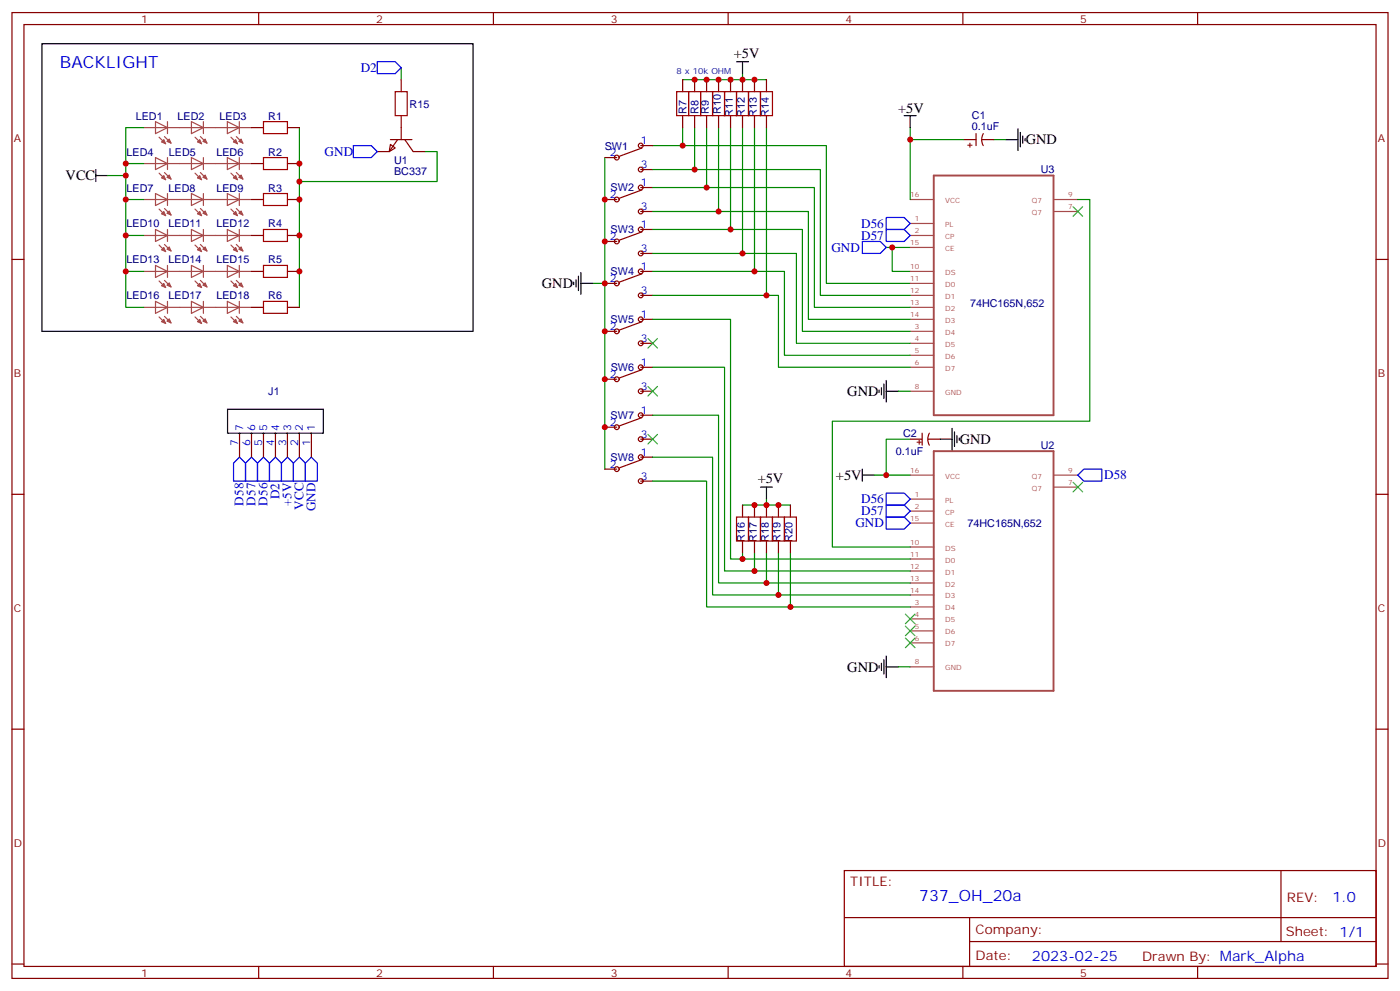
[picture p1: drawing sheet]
<svg xmlns="http://www.w3.org/2000/svg" width="412mm" height="292mm" viewBox="0 0 412 292" stroke-linecap="round" stroke-linejoin="round" font-family="sans-serif">
<g fill="none" stroke="#870000" stroke-width=".35">
<path d="M3.5 3.7h405.4v284.3h-405.4zM7.1 7.2h398.2v277.3h-398.2zM76.2 3.7v3.5M145.3 3.7v3.5M214.5 3.7v3.5M283.6 3.7v3.5M352.8 3.7v3.5M74.1 37.6h3.5M84.7 37.6h3.5M118.2 23.5v3.5M118.2 34v7.1M201.1 23.5v3.5"/>
<path d="M201.1 34v3.6M204.6 23.5v3.5M204.6 34v3.6M208.1 23.5v3.5M208.1 34v3.6M211.7 23.5v3.5M211.7 34v3.6M215.2 23.5v3.5M215.2 34v3.6M218.7 23.5v3.5M218.7 34v3.6M222.2 23.5v3.5"/>
<path d="M222.2 34v3.6M225.8 23.5v3.5M225.8 34v3.6M287.5 39.3v3.6M289.7 39.3l-.5 1.8 .4 1.8M74.1 58.7h3.5M74.1 48.2h3.5M84.7 58.7h3.5M84.7 48.2h3.5M115 42.5l1.4 1.1-1.7 1zM115 41.1h6.4M117.1 41.1l-2.4 3.5h-3.6"/>
<path d="M119.2 41.1l2.5 3.5h3.5M178.2 58.7h3.5M178.2 46.4h3.5M188.7 55.2h3.6M188.7 49.9h3.6M188.7 42.9h3.6M189.1 55.9l-6.7 2.5M189.1 43.6l-6.7 2.4M284 41.1h3.5M289.3 41.1h3.5M3.5 76.4h3.6M74.1 79.9h3.5"/>
<path d="M74.1 69.3h3.5M84.7 79.9h3.5M84.7 69.3h3.5M178.2 71.1h3.5M188.7 79.9h3.6M188.7 74.6h3.6M188.7 67.6h3.6M188.7 62.3h3.6M189.1 68.3l-6.7 2.4M405.3 76.4h3.6M74.1 90.5h3.5M84.7 90.5h3.5"/>
<path d="M178.2 97.5h3.5M178.2 83.4h3.5M188.7 94h3.6M188.7 87h3.6M189.1 94.7l-6.7 2.5M189.1 80.6l-6.7 2.5M178.2 111.7h3.5M188.7 115.2h3.6M188.7 108.1h3.6M188.7 101.1h3.6M189.1 108.8l-6.7 2.5M70.6 127.5v7.1"/>
<path d="M74.1 127.5v7.1M77.6 127.5v7.1M81.1 127.5v7.1M84.7 127.5v7.1M88.2 127.5v7.1M91.7 127.5v7.1M178.2 125.8h3.5M178.2 138.1h3.5M188.7 129.3h3.6M188.7 122.2h3.6M188.7 134.6h3.6M189.1 122.9l-6.7 2.5"/>
<path d="M189.1 135.3l-6.7 2.5M268.1 129.3h3.5M271.6 127.5v3.6M273.4 129.3h3.5M273.8 127.5l-.5 1.8 .5 1.8M3.5 145.5h3.6M188.7 141.6h3.6M218.7 148.7v3.5M218.7 159.3v3.5M222.2 148.7v3.5M222.2 159.3v3.5M225.8 148.7v3.5"/>
<path d="M225.8 159.3v3.5M229.3 148.7v3.5M229.3 159.3v3.5M232.8 148.7v3.5M232.8 159.3v3.5M405.3 145.5h3.6M3.5 214.7h3.6M405.3 214.7h3.6M248.7 256.3h156.6v28.2h-156.6zM377.3 256.3v20.9M248.7 270.1h156.5M285.6 277.2h119.6"/>
<path d="M285.6 270.1v14.2M3.5 283.8h3.6M76.2 284.5v3.5M145.3 284.5v3.5M214.5 284.5v3.5M283.6 284.5v3.5M352.8 284.5v3.5M405.3 283.8h3.6"/>
<circle cx="181.7" cy="46.4" r=".71"/>
<circle cx="181.7" cy="58.7" r=".71"/>
<circle cx="188.7" cy="42.9" r=".71"/>
<circle cx="188.7" cy="49.9" r=".71"/>
<circle cx="188.7" cy="55.2" r=".71"/>
<circle cx="181.7" cy="71.1" r=".71"/>
<circle cx="188.7" cy="74.6" r=".71"/>
<circle cx="188.7" cy="67.6" r=".71"/>
<circle cx="188.7" cy="62.3" r=".71"/>
<circle cx="188.7" cy="79.9" r=".71"/>
<circle cx="181.7" cy="83.4" r=".71"/>
<circle cx="181.7" cy="97.5" r=".71"/>
<circle cx="188.7" cy="94" r=".71"/>
<circle cx="188.7" cy="87" r=".71"/>
<circle cx="181.7" cy="111.7" r=".71"/>
<circle cx="188.7" cy="115.2" r=".71"/>
<circle cx="188.7" cy="108.1" r=".71"/>
<circle cx="188.7" cy="101.1" r=".71"/>
<circle cx="181.7" cy="125.8" r=".71"/>
<circle cx="181.7" cy="138.1" r=".71"/>
<circle cx="188.7" cy="122.2" r=".71"/>
<circle cx="188.7" cy="129.3" r=".71"/>
<circle cx="188.7" cy="134.6" r=".71"/>
<circle cx="188.7" cy="141.6" r=".71"/>
</g>
<g fill="none" stroke="#008700" stroke-width=".35">
<path d="M118.2 19.9v3.6M42.3 37.6h-5.3v52.9h5.3M88.2 37.6v52.9M201.1 37.6v5.3M204.6 37.6v12.3M208.1 37.6v17.6M211.7 37.6v24.7M215.2 37.6v30M218.7 21.7v1.8h-17.6M218.7 37.6v37M218.7 23.5h7.1M222.2 37.6v42.3"/>
<path d="M225.8 37.6v49.4M268.1 37.6v21.1M31.7 51.7h5.3M37 48.2h5.3M37 58.7h5.3M125.2 44.6h3.6v8.8h-40.6M178.2 46.4v91.7M192.3 42.9h51.1v40.5h24.7M192.3 49.9h49.4v37.1h26.4M192.3 55.2h47.6v35.3h28.2M268.1 41.1h15.9M292.8 41.1h3.5"/>
<path d="M317.5 58.7h3.5v65.3h-75.8v37h22.9M37 69.3h5.3M37 79.9h5.3M192.3 62.3h45.8v31.7h30M192.3 67.6h44.1v29.9h31.7M192.3 74.6h42.3v26.5h33.5M192.3 79.9h38.8v24.7h37M261.1 72.8h7M262.8 72.8v7.1h5.3M174.6 83.4h3.6M192.3 87h37v21.1h38.8M192.3 94h22.9v70.6h52.9"/>
<path d="M192.3 108.1h21.1v60h54.7M264.6 115.2h3.5M192.3 122.2h19.4v49.4h56.4M192.3 134.6h17.6v40.6h58.2M261.1 139.9h7M268.1 129.3h-7v10.6h-3.6M192.3 141.6h15.8v37.1h60M218.7 148.7h14.1M225.8 146.9v1.8M218.7 162.8v1.8M222.2 162.8v5.3M225.8 162.8v8.8"/>
<path d="M229.3 162.8v12.4M232.8 162.8v15.9M264.6 196.3h3.5"/>
</g>
<g fill="none" stroke="#000" stroke-width=".35">
<path d="M12.3 12.9h127v84.6h-127zM217 18.2h3.5M218.7 18.2v3.5M266.3 34h3.6M268.1 34v3.6M299.9 37.9v6.4M300.6 39v4.2M28.2 51.7h3.5M28.2 49.9v3.5M296.3 41.1h3.6M301.3 40v2.2M302 40.7v.8"/>
<path d="M169 83.1v.7M169.7 82.4v2.1M170.4 81.3v4.2M171.1 83.4h3.5M171.1 80.3v6.3M258.9 114.8v.7M259.6 114.1v2.1M260.3 113.1v4.2M261.1 115.2h3.5M261.1 112v6.4M67 120.5h28.2v7h-28.2zM254 139.9h3.5"/>
<path d="M254 138.1v3.5M276.9 129.3h3.6M280.5 126.1v6.4M281.2 127.2v4.2M281.9 128.2v2.2M282.6 128.9v.7M224 143.4h3.5M225.8 143.4v3.5M258.9 196v.7M259.6 195.3v2.1M260.3 194.2v4.2M261.1 193.1v6.4"/>
<path d="M261.1 196.3h3.5"/>
</g>
<g fill="none" stroke="#a64a4a" stroke-width=".35">
<path d="M42.3 37.6h7M45.8 35.8l3.5 1.8-3.5 1.7zM49.3 35.8v3.5M49.4 37.6h10.5M56.4 35.8l3.5 1.8-3.5 1.7zM59.9 35.8v3.5M60 37.6h10.5M67 35.8l3.5 1.8-3.5 1.7zM70.5 35.8v3.5M70.6 37.6h3.5M42.3 58.7h7M42.3 48.2h7"/>
<path d="M45.8 46.4l3.5 1.8-3.5 1.7zM45.8 57l3.5 1.7-3.5 1.8zM46.9 51l1.9 1.9M46.9 40.4l1.9 1.9M48.5 50.8l1.9 1.9M48.5 40.2l1.9 2M49.3 46.4v3.5M49.3 57v3.5M49.4 58.7h10.5M49.4 48.2h10.5M56.4 46.4l3.5 1.8-3.5 1.7zM56.4 57l3.5 1.7-3.5 1.8z"/>
<path d="M57.4 51l2 1.9M57.4 40.4l2 1.9M59 50.8l2 1.9M59 40.2l2 2M59.9 46.4v3.5M59.9 57v3.5M60 58.7h10.5M60 48.2h10.5M67 46.4l3.5 1.8-3.5 1.7zM67 57l3.5 1.7-3.5 1.8zM68 51l2 1.9M68 40.4l2 1.9"/>
<path d="M69.6 50.8l2 1.9M69.6 40.2l2 2M70.5 46.4v3.5M70.5 57v3.5M70.6 58.7h3.5M70.6 48.2h3.5M268.1 58.7h7M310.6 58.7h6.9M42.3 79.9h7M42.3 69.3h7M45.8 67.6l3.5 1.7-3.5 1.8zM45.8 78.1l3.5 1.8-3.5 1.8z"/>
<path d="M46.9 61.6l1.9 1.9M46.9 72.1l1.9 2M48.5 61.4l1.9 1.9M48.5 72l1.9 1.9M49.3 67.6v3.5M49.3 78.1v3.6M49.4 79.9h10.5M49.4 69.3h10.5M56.4 67.6l3.5 1.7-3.5 1.8zM56.4 78.1l3.5 1.8-3.5 1.8zM57.4 72.1l2 2M57.4 61.6l2 1.9"/>
<path d="M59 72l2 1.9M59 61.4l2 1.9M59.9 67.6v3.5M59.9 78.1v3.6M60 79.9h10.5M60 69.3h10.5M67 67.6l3.5 1.7-3.5 1.8zM67 78.1l3.5 1.8-3.5 1.8zM68 72.1l2 2M68 61.6l2 1.9M69.6 72l2 1.9M69.6 61.4l2 1.9"/>
<path d="M70.5 67.6v3.5M70.5 78.1v3.6M70.6 79.9h3.5M70.6 69.3h3.5M268.1 79.9h7M268.1 69.3h7M268.1 65.8h7M268.1 72.8h7M310.6 62.3h6.9M42.3 90.5h7M45.8 88.7l3.5 1.8-3.5 1.8zM46.9 82.7l1.9 2"/>
<path d="M46.9 93.3l1.9 1.9M48.5 82.6l1.9 1.9M48.5 93.1l1.9 2M49.3 88.7v3.6M49.4 90.5h10.5M56.4 88.7l3.5 1.8-3.5 1.8zM57.4 82.7l2 2M57.4 93.3l2 1.9M59 82.6l2 1.9M59 93.1l2 2M59.9 88.7v3.6M60 90.5h10.5"/>
<path d="M67 88.7l3.5 1.8-3.5 1.8zM68 93.3l2 1.9M68 82.7l2 2M69.6 93.1l2 2M69.6 82.6l2 1.9M70.5 88.7v3.6M70.6 90.5h3.5M268.1 90.5h7M268.1 83.4h7M268.1 87h7M268.1 94h7M268.1 97.5h7"/>
<path d="M268.1 101.1h7M268.1 104.6h7M268.1 108.1h7M268.1 115.2h7M268.1 139.9h7M310.6 139.9h6.9M268.1 146.9h7M268.1 150.5h7M268.1 154h7M310.6 143.4h6.9M268.1 161h7M268.1 164.6h7"/>
<path d="M268.1 168.1h7M268.1 171.6h7M268.1 175.2h7M268.1 178.7h7M268.1 182.2h7M268.1 185.7h7M268.1 189.3h7M268.1 196.3h7"/>
</g>
<g fill="#a64a4a" stroke="#a64a4a" stroke-width=".29">
<path d="M68.7 94.7l.7-.7 .6 1.2z"/>
<path d="M70.3 94.5l.7-.7 .6 1.3z"/>
<path d="M58.2 94.7l.7-.7 .5 1.2z"/>
<path d="M59.7 94.5l.7-.7 .6 1.3z"/>
<path d="M47.6 94.7l.7-.7 .5 1.2z"/>
<path d="M49.2 94.5l.7-.7 .5 1.3z"/>
<path d="M47.6 84.1l.7-.7 .5 1.3z"/>
<path d="M49.2 84l.7-.7 .5 1.2z"/>
<path d="M58.2 84.1l.7-.7 .5 1.3z"/>
<path d="M59.7 84l.7-.7 .6 1.2z"/>
<path d="M68.7 84.1l.7-.7 .6 1.3z"/>
<path d="M70.3 84l.7-.7 .6 1.2z"/>
<path d="M68.7 73.6l.7-.8 .6 1.3z"/>
<path d="M70.3 73.4l.7-.7 .6 1.2z"/>
<path d="M58.2 73.6l.7-.8 .5 1.3z"/>
<path d="M60.4 72.7l.6 1.2-1.3-.5z"/>
<path d="M47.6 73.6l.7-.8 .5 1.3z"/>
<path d="M49.9 72.7l.5 1.2-1.2-.5z"/>
<path d="M47.6 41.8l.7-.7 .5 1.2z"/>
<path d="M49.9 40.9l.5 1.3-1.2-.6z"/>
<path d="M58.2 41.8l.7-.7 .5 1.2z"/>
<path d="M60.4 40.9l.6 1.3-1.3-.6z"/>
<path d="M68.7 41.8l.7-.7 .6 1.2z"/>
<path d="M71 40.9l.6 1.3-1.3-.6z"/>
<path d="M48.3 51.7l.5 1.2-1.2-.5z"/>
<path d="M49.2 52.2l.7-.7 .5 1.2z"/>
<path d="M58.9 51.7l.5 1.2-1.2-.5z"/>
<path d="M59.7 52.2l.7-.7 .6 1.2z"/>
<path d="M69.4 51.7l.6 1.2-1.3-.5z"/>
<path d="M70.3 52.2l.7-.7 .6 1.2z"/>
<path d="M47.6 63l.7-.7 .5 1.2z"/>
<path d="M49.2 62.8l.7-.7 .5 1.2z"/>
<path d="M58.2 63l.7-.7 .5 1.2z"/>
<path d="M59.7 62.8l.7-.7 .6 1.2z"/>
<path d="M68.7 63l.7-.7 .6 1.2z"/>
<path d="M70.3 62.8l.7-.7 .6 1.2z"/>
</g>
<path d="M275.1 51.7h35.2v70.5h-35.2zM275.1 132.8h35.2v70.6h-35.2z" fill="none" stroke="#a64a4a" stroke-width=".56"/>
<g fill="none" stroke="#3c3" stroke-width=".35">
<path d="M316.1 60.9l2.8 2.8M318.9 60.9l-2.8 2.8M190.9 99.7l2.8 2.8M193.7 99.7l-2.8 2.8M190.9 113.8l2.8 2.8M193.7 113.8l-2.8 2.8M190.9 127.9l2.8 2.8M193.7 127.9l-2.8 2.8M316.1 142l2.8 2.8M318.9 142l-2.8 2.8M266.7 187.9l2.8 2.8M266.7 184.3l2.8 2.8"/>
<path d="M266.7 180.8l2.8 2.8M269.5 187.9l-2.8 2.8M269.5 184.3l-2.8 2.8M269.5 180.8l-2.8 2.8"/>
</g>
<g fill="none" stroke="#00f" stroke-width=".35">
<path d="M111.1 18.2h5.3l1.8 1.7-1.8 1.8h-5.3zM104.1 42.9h5.3l1.7 1.7-1.7 1.8h-5.3zM254 71.1h5.3l1.8 1.7-1.8 1.8h-5.3zM261.1 64h5.2l1.8 1.8-1.8 1.8h-5.2zM261.1 67.6h5.2l1.8 1.7-1.8 1.8h-5.2zM70.6 134.6l1.7 1.7v5.3h-3.5v-5.3zM74.1 134.6l1.7 1.7v5.3h-3.5v-5.3zM77.6 134.6l1.8 1.7v5.3h-3.6v-5.3zM81.1 134.6l1.8 1.7v5.3h-3.5v-5.3zM84.7 134.6l1.7 1.7v5.3h-3.5v-5.3zM88.2 134.6l1.8 1.7v5.3h-3.6v-5.3zM91.7 134.6l1.8 1.7v5.3h-3.5v-5.3z"/>
<path d="M317.5 139.9l1.8-1.8h5.3v3.5h-5.3zM261.1 148.7h5.2l1.8 1.8-1.8 1.7h-5.2zM261.1 145.2h5.2l1.8 1.7-1.8 1.8h-5.2zM261.1 152.2h5.2l1.8 1.8-1.8 1.8h-5.2z"/>
</g>
<g fill="none" stroke="#a10000" stroke-width=".35">
<path d="M77.6 35.8h7.1v3.5h-7.1zM116.4 27h3.5v7h-3.5zM199.3 27h3.5v7h-3.5zM202.8 27h3.6v7h-3.6zM206.4 27h3.5v7h-3.5zM209.9 27h3.5v7h-3.5zM213.4 27h3.6v7h-3.6zM217 27h3.5v7h-3.5zM220.5 27h3.5v7h-3.5zM224 27h3.5v7h-3.5zM77.6 46.4h7.1v3.5h-7.1zM77.6 57h7.1v3.5h-7.1z"/>
<path d="M77.6 67.6h7.1v3.5h-7.1zM77.6 78.1h7.1v3.6h-7.1zM77.6 88.7h7.1v3.6h-7.1zM217 152.2h3.5v7.1h-3.5zM220.5 152.2h3.5v7.1h-3.5zM224 152.2h3.5v7.1h-3.5zM227.5 152.2h3.6v7.1h-3.6zM231.1 152.2h3.5v7.1h-3.5z"/>
</g>
<g fill="#c00">
<circle cx="262.8" cy="72.8" r=".88"/>
<circle cx="268.1" cy="41.1" r=".88"/>
<circle cx="88.2" cy="53.4" r=".88"/>
<circle cx="218.7" cy="23.5" r=".88"/>
<circle cx="204.6" cy="23.5" r=".88"/>
<circle cx="208.1" cy="23.5" r=".88"/>
<circle cx="211.7" cy="23.5" r=".88"/>
<circle cx="215.2" cy="23.5" r=".88"/>
<circle cx="222.3" cy="23.5" r=".88"/>
<circle cx="215.2" cy="67.6" r=".88"/>
<circle cx="218.7" cy="74.6" r=".88"/>
<circle cx="178.2" cy="71.1" r=".88"/>
<circle cx="211.7" cy="62.3" r=".88"/>
<circle cx="208.1" cy="55.2" r=".88"/>
<circle cx="178.2" cy="58.7" r=".88"/>
<circle cx="204.6" cy="49.9" r=".88"/>
<circle cx="201.1" cy="42.9" r=".88"/>
<circle cx="178.2" cy="83.4" r=".88"/>
<circle cx="222.3" cy="79.9" r=".88"/>
<circle cx="178.2" cy="97.5" r=".88"/>
<circle cx="178.2" cy="111.7" r=".88"/>
<circle cx="178.2" cy="125.8" r=".88"/>
<circle cx="225.8" cy="87" r=".88"/>
<circle cx="261.1" cy="139.9" r=".88"/>
<circle cx="222.3" cy="148.7" r=".88"/>
<circle cx="225.8" cy="148.7" r=".88"/>
<circle cx="229.3" cy="148.7" r=".88"/>
<circle cx="218.7" cy="164.6" r=".88"/>
<circle cx="222.3" cy="168.1" r=".88"/>
<circle cx="225.8" cy="171.6" r=".88"/>
<circle cx="229.3" cy="175.2" r=".88"/>
<circle cx="232.8" cy="178.7" r=".88"/>
<circle cx="88.2" cy="79.9" r=".88"/>
<circle cx="88.2" cy="69.3" r=".88"/>
<circle cx="88.2" cy="58.7" r=".88"/>
<circle cx="88.2" cy="48.2" r=".88"/>
<circle cx="37" cy="51.7" r=".88"/>
<circle cx="37" cy="48.2" r=".88"/>
<circle cx="37" cy="58.7" r=".88"/>
<circle cx="37" cy="69.3" r=".88"/>
<circle cx="37" cy="79.9" r=".88"/>
</g>
<text font-size="4.9" fill="#00f" x="17.6" y="19.9">BACKLIGHT</text>
<text font-size="4.6" fill="#00f" x="270.8" y="265.3">737_OH_20a</text>
<g font-size="4.2">
<text x="216.1" y="17.1">+5V</text>
<text x="264.6" y="33.3">+5V</text>
<text x="302.2" y="42.5">GND</text>
<text x="19.3" y="53.1">VCC</text>
<text x="159.6" y="84.8">GND</text>
<text x="249.6" y="116.6">GND</text>
<text x="282.8" y="130.7">GND</text>
<text x="223.2" y="142.3">+5V</text>
<text x="246.2" y="141.3">+5V</text>
<text x="249.6" y="197.8">GND</text>
</g>
<g font-size="4.2" fill="#00f">
<text x="392.5" y="265.6">1.0</text>
<text x="304" y="282.9">2023-02-25</text>
</g>
<g font-size="3.9" fill="#00f">
<text x="106.2" y="21.2">D2</text>
<text x="95.6" y="45.8">GND</text>
<text x="253.7" y="67">D56</text>
<text x="253.7" y="70.6">D57</text>
<text x="244.9" y="74.1">GND</text>
<text x="325.3" y="141.1">D58</text>
<text x="71.8" y="148.8" transform="rotate(-90 71.8 148.8)">D58</text>
<text x="75.3" y="148.8" transform="rotate(-90 75.3 148.8)">D57</text>
<text x="78.8" y="148.8" transform="rotate(-90 78.8 148.8)">D56</text>
<text x="82.3" y="146.9" transform="rotate(-90 82.3 146.9)">D2</text>
<text x="85.9" y="149.1" transform="rotate(-90 85.9 149.1)">+5V</text>
<text x="253.7" y="148.2">D56</text>
<text x="89.4" y="150.1" transform="rotate(-90 89.4 150.1)">VCC</text>
<text x="93" y="150.5" transform="rotate(-90 93 150.5)">GND</text>
<text x="252" y="155.2">GND</text>
<text x="253.7" y="151.7">D57</text>
</g>
<g font-size="3.9" fill="#800">
<text x="250.5" y="260.9">TITLE:</text>
<text x="379.1" y="265.6">REV:</text>
<text x="287.4" y="275.1">Company:</text>
<text x="378.7" y="275.7">Sheet: 1/1</text>
<text x="287.4" y="282.8">Date:</text>
<text x="336.4" y="282.8">Drawn By: Mark_Alpha</text>
</g>
<g font-size="3.2" fill="#800">
<text x="41.6" y="6.7">1</text>
<text x="110.8" y="6.7">2</text>
<text x="179.9" y="6.7">3</text>
<text x="249.1" y="6.7">4</text>
<text x="318.2" y="6.7">5</text>
<text x="4.1" y="41.8">A</text>
<text x="405.9" y="41.8">A</text>
<text x="284.8" y="43.5">+</text>
<text x="4.1" y="110.9">B</text>
<text x="405.9" y="110.9">B</text>
<text x="269.9" y="131.1">+</text>
<text x="4.1" y="180.1">C</text>
<text x="405.9" y="180.1">C</text>
<text x="4.1" y="249.2">D</text>
<text x="405.9" y="249.2">D</text>
<text x="41.6" y="287.5">1</text>
<text x="110.8" y="287.5">2</text>
<text x="179.9" y="287.5">3</text>
<text x="249.1" y="287.5">4</text>
<text x="318.2" y="287.5">5</text>
</g>
<g font-size="3.2" fill="#000080">
<text x="40" y="35.2">LED1</text>
<text x="52.3" y="35.2">LED2</text>
<text x="64.7" y="35.2">LED3</text>
<text x="79" y="35.2">R1</text>
<text x="120.6" y="31.7">R15</text>
<text x="202.2" y="33.5" transform="rotate(-90 202.2 33.5)">R7</text>
<text x="205.7" y="33.4" transform="rotate(-90 205.7 33.4)">R8</text>
<text x="208.8" y="33.4" transform="rotate(-90 208.8 33.4)">R9</text>
<text x="212.3" y="33.5" transform="rotate(-90 212.3 33.5)">R10</text>
<text x="215.8" y="34.4" transform="rotate(-90 215.8 34.4)">R11</text>
<text x="219.4" y="34.4" transform="rotate(-90 219.4 34.4)">R12</text>
<text x="222.9" y="34.4" transform="rotate(-90 222.9 34.4)">R13</text>
<text x="226.4" y="34.4" transform="rotate(-90 226.4 34.4)">R14</text>
<text x="286.3" y="35.2">C1</text>
<text x="286.3" y="38.3">0.1uF</text>
<text x="37.3" y="45.8">LED4</text>
<text x="49.8" y="45.8">LED5</text>
<text x="63.8" y="45.8">LED6</text>
<text x="79" y="45.8">R2</text>
<text x="178.1" y="44">SW1</text>
<text x="116.1" y="51.5">BC337</text>
<text x="116.1" y="48.3">U1</text>
<text x="306.6" y="51">U3</text>
<text x="37.3" y="56.4">LED7</text>
<text x="49.6" y="56.4">LED8</text>
<text x="63.8" y="56.4">LED9</text>
<text x="79" y="56.4">R3</text>
<text x="179.9" y="56.4">SW2</text>
<text x="37.3" y="67">LED10</text>
<text x="49.6" y="67">LED11</text>
<text x="63.8" y="67">LED12</text>
<text x="79" y="67">R4</text>
<text x="179.9" y="68.7">SW3</text>
<text x="37.3" y="77.6">LED13</text>
<text x="49.6" y="77.6">LED14</text>
<text x="63.8" y="77.6">LED15</text>
<text x="79" y="77.6">R5</text>
<text x="179.9" y="81">SW4</text>
<text x="37.3" y="88.1">LED16</text>
<text x="49.6" y="88.1">LED17</text>
<text x="63.8" y="88.1">LED18</text>
<text x="79" y="88.1">R6</text>
<text x="179.9" y="95.1">SW5</text>
<text x="285.8" y="90.5">74HC165N,652</text>
<text x="179.9" y="109.3">SW6</text>
<text x="79" y="116.2">J1</text>
<text x="179.9" y="123.4">SW7</text>
<text x="266" y="128.7">C2</text>
<text x="179.9" y="135.7">SW8</text>
<text x="263.9" y="134">0.1uF</text>
<text x="306.6" y="132.2">U2</text>
<text x="285" y="155.1">74HC165N,652</text>
<text x="219.4" y="159.6" transform="rotate(-90 219.4 159.6)">R16</text>
<text x="222.9" y="159.6" transform="rotate(-90 222.9 159.6)">R17</text>
<text x="226.4" y="159.6" transform="rotate(-90 226.4 159.6)">R18</text>
<text x="230" y="159.6" transform="rotate(-90 230 159.6)">R19</text>
<text x="233.5" y="159.6" transform="rotate(-90 233.5 159.6)">R20</text>
</g>
<g font-size="3.2" fill="#00f">
<text x="179.7" y="46">2</text>
<text x="188.7" y="42.5">1</text>
<text x="188.7" y="49.6">3</text>
<text x="179.7" y="58.4">2</text>
<text x="188.7" y="54.9">1</text>
<text x="188.7" y="61.9">3</text>
<text x="179.7" y="70.7">2</text>
<text x="188.7" y="67.2">1</text>
<text x="188.7" y="74.3">3</text>
<text x="179.7" y="83.1">2</text>
<text x="188.7" y="79.6">1</text>
<text x="188.7" y="86.6">3</text>
<text x="188.7" y="93.7">1</text>
<text x="179.7" y="97.2">2</text>
<text x="188.7" y="100.7">3</text>
<text x="188.7" y="107.8">1</text>
<text x="179.7" y="111.3">2</text>
<text x="188.7" y="114.8">3</text>
<text x="179.7" y="125.4">2</text>
<text x="188.7" y="121.9">1</text>
<text x="70.2" y="131.3" transform="rotate(-90 70.2 131.3)">7</text>
<text x="71.6" y="126.8" transform="rotate(-90 71.6 126.8)">7</text>
<text x="73.7" y="131.3" transform="rotate(-90 73.7 131.3)">6</text>
<text x="75.1" y="126.8" transform="rotate(-90 75.1 126.8)">6</text>
<text x="77.3" y="131.3" transform="rotate(-90 77.3 131.3)">5</text>
<text x="78.7" y="126.8" transform="rotate(-90 78.7 126.8)">5</text>
<text x="80.8" y="131.3" transform="rotate(-90 80.8 131.3)">4</text>
<text x="82.2" y="126.8" transform="rotate(-90 82.2 126.8)">4</text>
<text x="84.3" y="131.3" transform="rotate(-90 84.3 131.3)">3</text>
<text x="85.7" y="126.8" transform="rotate(-90 85.7 126.8)">3</text>
<text x="87.8" y="131.3" transform="rotate(-90 87.8 131.3)">2</text>
<text x="89.3" y="126.8" transform="rotate(-90 89.3 126.8)">2</text>
<text x="91.4" y="131.3" transform="rotate(-90 91.4 131.3)">1</text>
<text x="92.8" y="126.8" transform="rotate(-90 92.8 126.8)">1</text>
<text x="188.7" y="128.9">3</text>
<text x="179.7" y="137.8">2</text>
<text x="188.7" y="134.2">1</text>
<text x="188.7" y="141.3">3</text>
</g>
<text font-size="2.5" fill="#009" x="199.3" y="21.7">8 x 10k OHM</text>
<g font-size="2.1" fill="#a54b4b">
<text x="268.1" y="58">16</text>
<text x="278.4" y="59.8">VCC</text>
<text x="304" y="59.8">Q7</text>
<text x="314.6" y="58">9</text>
<text x="269.4" y="65.1">1</text>
<text x="304" y="63.3">Q7</text>
<text x="314.6" y="61.6">7</text>
<text x="269.4" y="68.6">2</text>
<text x="278.4" y="66.8">PL</text>
<text x="278.4" y="70.4">CP</text>
<text x="268.1" y="72.2">15</text>
<text x="278.4" y="73.9">CE</text>
<text x="268.1" y="79.2">10</text>
<text x="268.1" y="82.7">11</text>
<text x="278.4" y="80.9">DS</text>
<text x="268.1" y="86.3">12</text>
<text x="268.1" y="89.8">13</text>
<text x="278.4" y="84.5">D0</text>
<text x="278.4" y="88">D1</text>
<text x="268.1" y="93.3">14</text>
<text x="278.4" y="91.5">D2</text>
<text x="278.4" y="95.1">D3</text>
<text x="269.4" y="96.8">3</text>
<text x="269.4" y="100.4">4</text>
<text x="278.4" y="98.6">D4</text>
<text x="269.4" y="103.9">5</text>
<text x="269.4" y="107.4">6</text>
<text x="278.4" y="102.1">D5</text>
<text x="278.4" y="105.6">D6</text>
<text x="278.4" y="109.2">D7</text>
<text x="269.4" y="114.5">8</text>
<text x="278.4" y="116.2">GND</text>
<text x="268.1" y="139.2">16</text>
<text x="278.4" y="140.9">VCC</text>
<text x="304" y="140.9">Q7</text>
<text x="314.6" y="139.2">9</text>
<text x="314.6" y="142.7">7</text>
<text x="269.4" y="146.2">1</text>
<text x="269.4" y="149.8">2</text>
<text x="278.4" y="148">PL</text>
<text x="304" y="144.4">Q7</text>
<text x="268.1" y="153.3">15</text>
<text x="278.4" y="151.5">CP</text>
<text x="278.4" y="155">CE</text>
<text x="268.1" y="160.3">10</text>
<text x="268.1" y="163.9">11</text>
<text x="268.1" y="167.4">12</text>
<text x="278.4" y="162.1">DS</text>
<text x="278.4" y="165.6">D0</text>
<text x="268.1" y="170.9">13</text>
<text x="278.4" y="169.1">D1</text>
<text x="278.4" y="172.7">D2</text>
<text x="268.1" y="174.5">14</text>
<text x="269.4" y="178">3</text>
<text x="278.4" y="176.2">D3</text>
<text x="278.4" y="179.7">D4</text>
<text x="269.4" y="181.5">4</text>
<text x="269.4" y="185">5</text>
<text x="278.4" y="183.3">D5</text>
<text x="269.4" y="188.6">6</text>
<text x="278.4" y="186.8">D6</text>
<text x="278.4" y="190.3">D7</text>
<text x="269.4" y="195.6">8</text>
<text x="278.4" y="197.4">GND</text>
</g>
</svg>
